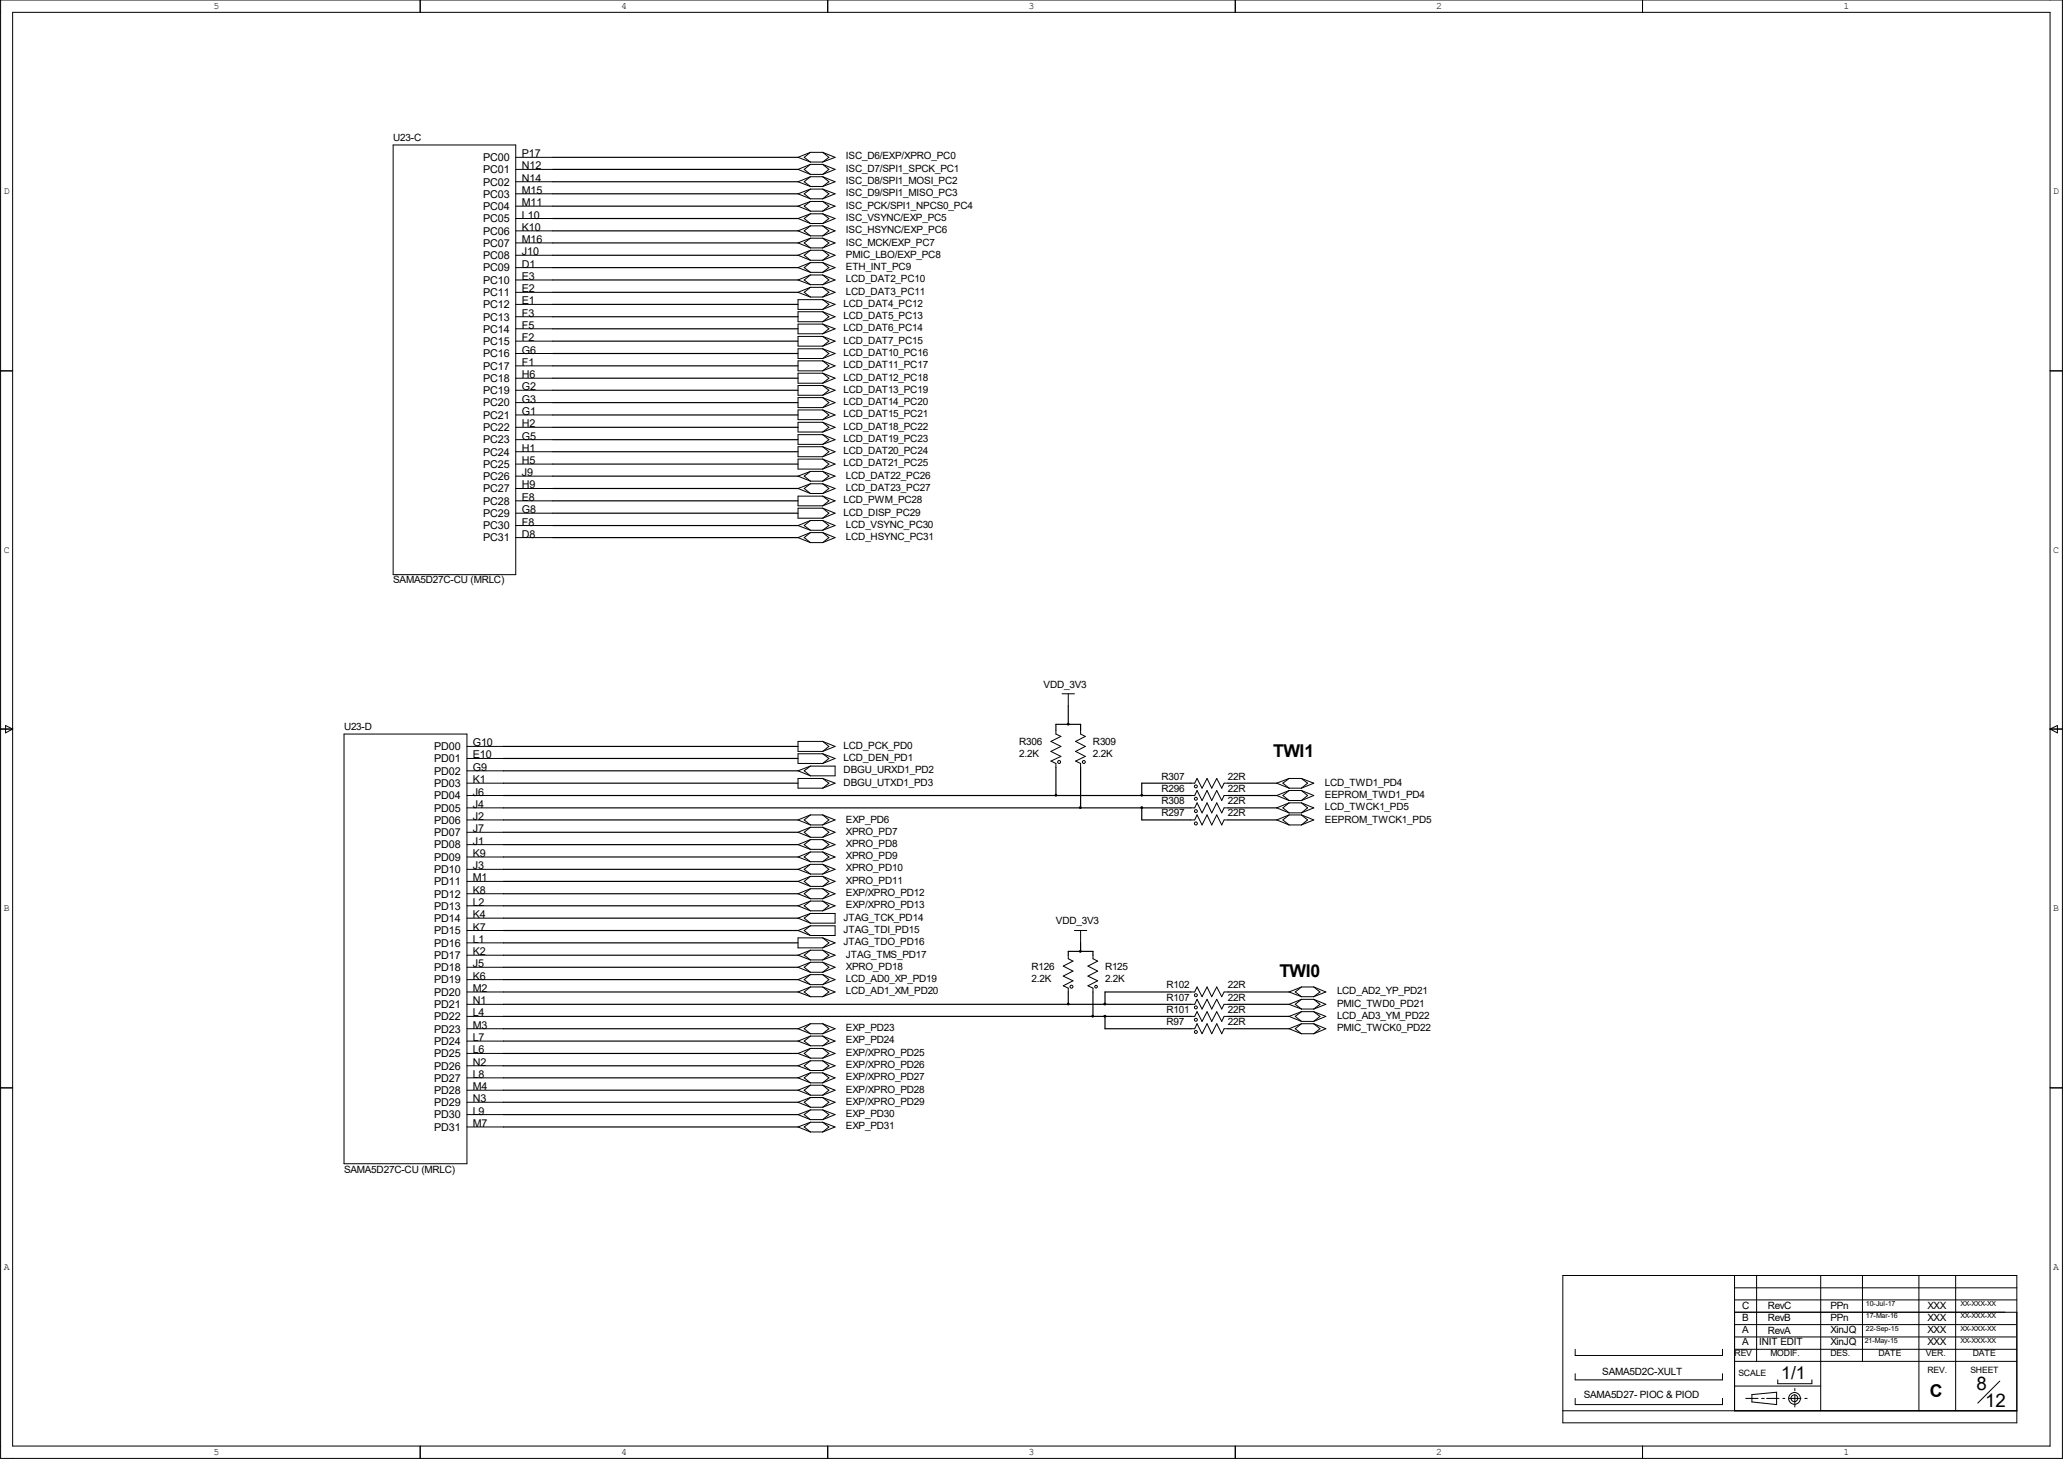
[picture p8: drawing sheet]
<svg xmlns="http://www.w3.org/2000/svg" width="297mm" height="210mm" viewBox="0 0 297 210" stroke-linecap="round" stroke-linejoin="round" font-family="sans-serif">
<g fill="none" stroke="#000" stroke-width=".14">
<path d="M.1 0h296.8v209.9h-296.8zM1.8 1.8h293.3v206.4h-293.3zM60.5 0v1.8M119.2 0v1.8M177.8 0v1.8M236.5 0v1.8M56.6 20.9h17.7v61.8h-17.7zM74.3 22.6h5.3M74.3 24.4h5.3M74.3 26.2h5.3M74.3 27.9h5.3M74.3 29.7h5.3"/>
<path d="M74.3 31.5h5.3M74.3 33.2h5.3M74.3 35h5.3M74.3 36.7h5.3M74.3 38.5h5.3M116.7 37.5h1.7M116.7 36h1.7M116.7 36l-1.8 .7 1.8 .8M116.7 36l-.9 .7 .9 .8M116.7 39.2h1.7M116.7 37.8h1.7M116.7 37.8l-1.8 .7 1.8 .7"/>
<path d="M116.7 37.8l-.9 .7 .9 .7M116.7 39.6h1.7M116.7 39.6l-1.8 .7 1.8 .7M116.7 39.6l-.9 .7 .9 .7M116.7 23.3h1.7M116.7 21.9h1.7M116.7 21.9l-1.8 .7 1.8 .7M116.7 21.9l-.9 .7 .9 .7M116.7 32.2h1.7M116.7 30.8h1.7M116.7 30.8l-1.8 .7 1.8 .7M116.7 30.8l-.9 .7 .9 .7"/>
<path d="M116.7 34h1.7M116.7 32.5h1.7M116.7 32.5l-1.8 .7 1.8 .8M116.7 32.5l-.9 .7 .9 .8M116.7 35.7h1.7M116.7 34.3h1.7M116.7 34.3l-1.8 .7 1.8 .7M116.7 34.3l-.9 .7 .9 .7M116.7 25.1h1.7M116.7 23.7h1.7M116.7 23.7l-1.8 .7 1.8 .7M116.7 23.7l-.9 .7 .9 .7"/>
<path d="M116.7 26.8h1.7M116.7 25.4h1.7M116.7 25.4l-1.8 .8 1.8 .6M116.7 25.4l-.9 .8 .9 .6M116.7 28.6h1.7M116.7 27.2h1.7M116.7 27.2l-1.8 .7 1.8 .7M116.7 27.2l-.9 .7 .9 .7M116.7 30.4h1.7M116.7 29h1.7M116.7 29l-1.8 .7 1.8 .7M116.7 29l-.9 .7 .9 .7"/>
<path d="M118.4 36l1.8 .7-1.8 .8M118.4 36l.9 .7-.9 .8M118.4 37.8l1.8 .7-1.8 .7M118.4 37.8l.9 .7-.9 .7M118.4 39.6l1.8 .7-1.8 .7M118.4 39.6l.9 .7-.9 .7M118.4 21.9l1.8 .7-1.8 .7M118.4 21.9l.9 .7-.9 .7M118.4 30.8l1.8 .7-1.8 .7M118.4 30.8l.9 .7-.9 .7M118.4 32.5l1.8 .7-1.8 .8M118.4 32.5l.9 .7-.9 .8"/>
<path d="M118.4 34.3l1.8 .7-1.8 .7M118.4 34.3l.9 .7-.9 .7M118.4 23.7l1.8 .7-1.8 .7M118.4 23.7l.9 .7-.9 .7M118.4 25.4l1.8 .8-1.8 .6M118.4 25.4l.9 .8-.9 .6M118.4 27.2l1.8 .7-1.8 .7M118.4 27.2l.9 .7-.9 .7M118.4 29l1.8 .7-1.8 .7M118.4 29l.9 .7-.9 .7M.1 53.4h1.7M74.3 40.3h5.3"/>
<path d="M74.3 42.1h5.3M74.3 43.8h5.3M74.3 45.6h5.3M74.3 47.3h5.3M74.3 49.1h5.3M74.3 50.9h5.3M74.3 52.7h5.3M74.3 54.4h5.3M74.3 56.2h5.3M74.3 58h5.3M74.3 59.7h5.3M116.7 41h1.7"/>
<path d="M116.7 42.8h1.7M116.7 41.4h1.7M116.7 41.4l-1.8 .7 1.8 .7M116.7 41.4l-.9 .7 .9 .7M118.4 51.9h-3.5v1.5h3.5M118.4 43.1l1.8 .7-1.8 .7M118.4 43.1h-3.5v1.4h3.5M118.4 44.9h-3.5v1.4h3.5M118.4 46.7h-3.5v1.3h3.5M118.4 48.4h-3.5v1.4h3.5M118.4 50.2h-3.5v1.4h3.5M118.4 53.7h-3.5v1.5h3.5"/>
<path d="M118.4 55.5h-3.5v1.4h3.5M118.4 57.2h-3.5v1.5h3.5M118.4 59h-3.5v1.4h3.5M118.4 43.1l.9 .7-.9 .7M118.4 44.9l1.8 .7-1.8 .7M118.4 44.9l.9 .7-.9 .7M118.4 46.7l1.8 .6-1.8 .7M118.4 46.7l.9 .6-.9 .7M118.4 48.4l1.8 .7-1.8 .7M118.4 48.4l.9 .7-.9 .7M118.4 50.2l1.8 .7-1.8 .7M118.4 50.2l.9 .7-.9 .7"/>
<path d="M118.4 51.9l1.8 .8-1.8 .7M118.4 51.9l.9 .8-.9 .7M118.4 53.7l1.8 .7-1.8 .8M118.4 53.7l.9 .7-.9 .8M118.4 55.5l1.8 .7-1.8 .7M118.4 55.5l.9 .7-.9 .7M118.4 57.2l1.8 .8-1.8 .7M118.4 57.2l.9 .8-.9 .7M118.4 59l1.8 .7-1.8 .7M118.4 59l.9 .7-.9 .7M118.4 41.4l1.8 .7-1.8 .7M118.4 41.4l.9 .7-.9 .7"/>
<path d="M295.1 53.4h1.8M74.3 61.5h5.3M74.3 63.3h5.3M74.3 65h5.3M74.3 66.8h5.3M74.3 68.5h5.3M74.3 70.3h5.3M74.3 72.1h5.3M74.3 73.9h5.3M74.3 75.6h5.3M74.3 77.4h5.3M116.7 69.3h1.7"/>
<path d="M116.7 67.9h1.7M116.7 67.9l-1.8 .6 1.8 .8M116.7 67.9l-.9 .6 .9 .8M116.7 71h1.7M116.7 69.6h1.7M116.7 69.6l-1.8 .7 1.8 .7M116.7 69.6l-.9 .7 .9 .7M116.7 76.3h1.7M116.7 74.9h1.7M116.7 74.9l-1.8 .7 1.8 .7M116.7 74.9l-.9 .7 .9 .7M116.7 78.1h1.7"/>
<path d="M116.7 76.7h1.7M116.7 76.7l-1.8 .7 1.8 .7M116.7 76.7l-.9 .7 .9 .7M118.4 60.8h-3.5v1.4h3.5M118.4 62.6h-3.5v1.4h3.5M118.4 64.3h-3.5v1.4h3.5M118.4 66.1h-3.5v1.4h3.5M118.4 71.4h-3.5v1.4h3.5M118.4 73.2h-3.5v1.4h3.5M118.4 60.8l1.8 .7-1.8 .7M118.4 60.8l.9 .7-.9 .7M118.4 62.6l1.8 .7-1.8 .7"/>
<path d="M118.4 62.6l.9 .7-.9 .7M118.4 64.3l1.8 .7-1.8 .7M118.4 64.3l.9 .7-.9 .7M118.4 66.1l1.8 .7-1.8 .7M118.4 66.1l.9 .7-.9 .7M118.4 73.2l1.8 .7-1.8 .7M118.4 73.2l.9 .7-.9 .7M118.4 67.9l1.8 .6-1.8 .8M118.4 67.9l.9 .6-.9 .8M118.4 69.6l1.8 .7-1.8 .7M118.4 69.6l.9 .7-.9 .7M118.4 74.9l1.8 .7-1.8 .7"/>
<path d="M118.4 74.9l.9 .7-.9 .7M118.4 76.7l1.8 .7-1.8 .7M118.4 76.7l.9 .7-.9 .7M118.4 71.4l1.8 .7-1.8 .7M118.4 71.4l.9 .7-.9 .7M152.9 99.9h1.8M153.8 99.9v1.7M.1 104.9h1.7M.8 104.4l1 .5-1 .6zM49.5 105.7h17.7v61.8h-17.7zM67.2 112.7h5.3M67.2 118h5.3"/>
<path d="M67.2 116.3h5.3M67.2 107.4h5.3M67.2 109.2h5.3M67.2 111h5.3M67.2 114.5h5.3M67.2 119.8h5.3M116.7 110.3h3.5v1.4h-3.5M116.7 110.3l-1.8 .7 1.8 .7M116.7 110.3l-.9 .7 .9 .7M116.7 118.7h1.7M116.7 117.3h1.7M116.7 117.3l-1.8 .7 1.8 .7"/>
<path d="M116.7 117.3l-.9 .7 .9 .7M116.7 119.1h1.7M116.7 119.1l-1.8 .7 1.8 .7M116.7 119.1l-.9 .7 .9 .7M118.4 106.7h-3.5v1.5h3.5M118.4 108.5h-3.5v1.4h3.5M118.4 112.1h-3.5v1.4h3.5M118.4 106.7l1.8 .7-1.8 .8M118.4 106.7l.9 .7-.9 .8M118.4 108.5l1.8 .7-1.8 .7M118.4 108.5l.9 .7-.9 .7M118.4 112.1l1.8 .6-1.8 .8"/>
<path d="M118.4 112.1l.9 .6-.9 .8M118.4 117.3l1.8 .7-1.8 .7M118.4 117.3l.9 .7-.9 .7M118.4 119.1l1.8 .7-1.8 .7M118.4 119.1l.9 .7-.9 .7M152 105.1v.6l.7 .3-1.4 .7 1.4 .7-1.4 .8 1.4 .7-1.4 .7 .7 .3v.5M155.6 105.1v.6l.7 .3-1.4 .7 1.4 .7-1.4 .8 1.4 .7-1.4 .7 .7 .3v.5M171.4 112.7h.6l.3-.6 .8 1.4 .7-1.4 .7 1.4 .7-1.4 .7 1.4 .3-.8h.6M171.4 118h.6l.3-.7 .8 1.4 .7-1.4 .7 1.4 .7-1.4 .7 1.4 .3-.7h.6M171.4 116.3h.6l.3-.7 .8 1.4 .7-1.4 .7 1.4 .7-1.4 .7 1.4 .3-.7h.6M171.4 114.5h.6l.3-.7 .8 1.4 .7-1.4 .7 1.4 .7-1.4 .7 1.4 .3-.7h.6M185.6 113.5h1.8"/>
<path d="M185.6 112.1h1.8M185.6 118.7h1.8M185.6 117.3h1.8M185.6 112.1l-1.8 .6 1.8 .8M185.6 112.1l-.9 .6 .9 .8M185.6 115.2h1.8M185.6 113.8h1.8M185.6 113.8l-1.8 .7 1.8 .7M185.6 113.8l-.9 .7 .9 .7M185.6 117h1.8M185.6 115.6h1.8M185.6 115.6l-1.8 .7 1.8 .7"/>
<path d="M185.6 115.6l-.9 .7 .9 .7M185.6 117.3l-1.8 .7 1.8 .7M185.6 117.3l-.9 .7 .9 .7M187.4 112.1l1.7 .6-1.7 .8M187.4 112.1l.9 .6-.9 .8M187.4 113.8l1.7 .7-1.7 .7M187.4 113.8l.9 .7-.9 .7M187.4 115.6l1.7 .7-1.7 .7M187.4 115.6l.9 .7-.9 .7M187.4 117.3l1.7 .7-1.7 .7M187.4 117.3l.9 .7-.9 .7M295.1 104.9h1.8"/>
<path d="M295.1 104.9l1.1-.5v1.1zM67.2 121.6h5.3M67.2 123.4h5.3M67.2 125.1h5.3M67.2 126.9h5.3M67.2 128.7h5.3M67.2 130.4h5.3M67.2 132.2h5.3M67.2 133.9h5.3M67.2 135.7h5.3M67.2 137.5h5.3M67.2 139.2h5.3"/>
<path d="M116.7 131.5h3.5v1.4h-3.5M116.7 133.3h3.5v1.4h-3.5M116.7 122.3h1.7M116.7 120.9h1.7M116.7 120.9l-1.8 .7 1.8 .7M116.7 120.9l-.9 .7 .9 .7M116.7 127.6h1.7M116.7 126.2h1.7M116.7 126.2l-1.8 .7 1.8 .7M116.7 126.2l-.9 .7 .9 .7M116.7 125.8h1.7M116.7 124.4h1.7"/>
<path d="M116.7 124.4l-1.8 .7 1.8 .7M116.7 124.4l-.9 .7 .9 .7M116.7 124h1.7M116.7 122.6h1.7M116.7 122.6l-1.8 .8 1.8 .6M116.7 122.6l-.9 .8 .9 .6M116.7 120.5h1.7M116.7 129.4h1.7M116.7 127.9h1.7M116.7 127.9l-1.8 .8 1.8 .7M116.7 127.9l-.9 .8 .9 .7M116.7 131.1h1.7"/>
<path d="M116.7 129.7h1.7M116.7 129.7l-1.8 .7 1.8 .7M116.7 129.7l-.9 .7 .9 .7M116.7 131.5l-1.8 .7 1.8 .7M116.7 131.5l-.9 .7 .9 .7M116.7 133.3l-1.8 .6 1.8 .8M116.7 133.3l-.9 .6 .9 .8M116.7 138.2h1.7M116.7 136.8h1.7M116.7 136.8l-1.8 .7 1.8 .7M116.7 136.8l-.9 .7 .9 .7M116.7 140h1.7"/>
<path d="M116.7 138.5h1.7M116.7 138.5l-1.8 .7 1.8 .8M116.7 138.5l-.9 .7 .9 .8M118.4 135h-3.5v1.4h3.5M118.4 120.9l1.8 .7-1.8 .7M118.4 120.9l.9 .7-.9 .7M118.4 126.2l1.8 .7-1.8 .7M118.4 126.2l.9 .7-.9 .7M118.4 124.4l1.8 .7-1.8 .7M118.4 124.4l.9 .7-.9 .7M118.4 122.6l1.8 .8-1.8 .6M118.4 122.6l.9 .8-.9 .6"/>
<path d="M118.4 127.9l1.8 .8-1.8 .7M118.4 127.9l.9 .8-.9 .7M118.4 129.7l1.8 .7-1.8 .7M118.4 129.7l.9 .7-.9 .7M118.4 135l1.8 .7-1.8 .7M118.4 135l.9 .7-.9 .7M118.4 136.8l1.8 .7-1.8 .7M118.4 136.8l.9 .7-.9 .7M118.4 138.5l1.8 .7-1.8 .8M118.4 138.5l.9 .7-.9 .8M153.8 137.5v.5l.7 .3-1.4 .8 1.4 .7-1.4 .7 1.4 .7-1.4 .7 .7 .3v.6M154.7 133.9h1.8"/>
<path d="M155.6 133.9v1.8M157.4 137.5v.5l.6 .3-1.4 .8 1.4 .7-1.4 .7 1.4 .7-1.4 .7 .8 .3v.6M.1 156.6h1.7M67.2 148.1h5.3M67.2 144.6h5.3M67.2 146.3h5.3M67.2 141h5.3M67.2 142.8h5.3M67.2 149.9h5.3M67.2 151.6h5.3M67.2 153.4h5.3M67.2 155.2h5.3"/>
<path d="M67.2 156.9h5.3M67.2 158.7h5.3M116.7 148.8h1.7M116.7 147.4h1.7M116.7 147.4l-1.8 .7 1.8 .7M116.7 147.4l-.9 .7 .9 .7M116.7 141.7h1.7M116.7 140.3h1.7M116.7 140.3l-1.8 .7 1.8 .7M116.7 140.3l-.9 .7 .9 .7M116.7 143.5h1.7M116.7 142.1h1.7"/>
<path d="M116.7 142.1l-1.8 .7 1.8 .7M116.7 142.1l-.9 .7 .9 .7M116.7 150.5h1.7M116.7 149.1h1.7M116.7 149.1l-1.8 .8 1.8 .6M116.7 149.1l-.9 .8 .9 .6M116.7 152.3h1.7M116.7 150.9h1.7M116.7 150.9l-1.8 .7 1.8 .7M116.7 150.9l-.9 .7 .9 .7M116.7 155.9h1.7M116.7 154.4h1.7"/>
<path d="M116.7 154.4l-1.8 .8 1.8 .7M116.7 154.4l-.9 .8 .9 .7M116.7 157.6h1.7M116.7 156.2h1.7M116.7 156.2l-1.8 .7 1.8 .7M116.7 156.2l-.9 .7 .9 .7M116.7 154.1h1.7M116.7 152.7h1.7M116.7 152.7l-1.8 .7 1.8 .7M116.7 152.7l-.9 .7 .9 .7M116.7 159.4h1.7M116.7 158h1.7"/>
<path d="M116.7 158l-1.8 .7 1.8 .7M116.7 158l-.9 .7 .9 .7M116.7 159.8h1.7M116.7 159.8l-1.8 .6 1.8 .8M116.7 159.8l-.9 .6 .9 .8M118.4 147.4l1.8 .7-1.8 .7M118.4 147.4l.9 .7-.9 .7M118.4 140.3l1.8 .7-1.8 .7M118.4 140.3l.9 .7-.9 .7M118.4 142.1l1.8 .7-1.8 .7M118.4 142.1l.9 .7-.9 .7M118.4 149.1l1.8 .8-1.8 .6"/>
<path d="M118.4 149.1l.9 .8-.9 .6M118.4 150.9l1.8 .7-1.8 .7M118.4 150.9l.9 .7-.9 .7M118.4 154.4l1.8 .8-1.8 .7M118.4 154.4l.9 .8-.9 .7M118.4 156.2l1.8 .7-1.8 .7M118.4 156.2l.9 .7-.9 .7M118.4 152.7l1.8 .7-1.8 .7M118.4 152.7l.9 .7-.9 .7M118.4 158l1.8 .7-1.8 .7M118.4 158l.9 .7-.9 .7M118.4 159.8l1.8 .6-1.8 .8"/>
<path d="M118.4 159.8l.9 .6-.9 .8M171.4 148.1h.6l.3-.7 .8 1.4 .7-1.4 .7 1.4 .7-1.4 .7 1.4 .3-.7h.6M171.4 144.6h.6l.3-.8 .8 1.4 .7-1.4 .7 1.4 .7-1.4 .7 1.4 .3-.6h.6M171.4 146.3h.6l.3-.7 .8 1.4 .7-1.4 .7 1.4 .7-1.4 .7 1.4 .3-.7h.6M171.4 142.8h.6l.3-.7 .8 1.4 .7-1.4 .7 1.4 .7-1.4 .7 1.4 .3-.7h.6M187.4 148.8h1.7M187.4 147.4h1.7M187.4 143.5h1.7M187.4 142.1h1.7M187.4 142.1l-1.8 .7 1.8 .7M187.4 142.1l-.9 .7 .9 .7M187.4 145.2h1.7"/>
<path d="M187.4 143.8h1.7M187.4 143.8l-1.8 .8 1.8 .6M187.4 143.8l-.9 .8 .9 .6M187.4 147h1.7M187.4 145.6h1.7M187.4 145.6l-1.8 .7 1.8 .7M187.4 145.6l-.9 .7 .9 .7M187.4 147.4l-1.8 .7 1.8 .7M187.4 147.4l-.9 .7 .9 .7M189.1 142.1l1.8 .7-1.8 .7M189.1 142.1l.9 .7-.9 .7M189.1 143.8l1.8 .8-1.8 .6"/>
<path d="M189.1 143.8l.9 .8-.9 .6M189.1 145.6l1.8 .7-1.8 .7M189.1 145.6l.9 .7-.9 .7M189.1 147.4l1.8 .7-1.8 .7M189.1 147.4l.9 .7-.9 .7M295.1 156.6h1.8M67.2 160.4h5.3M67.2 162.2h5.3M116.7 161.2h1.7M116.7 162.9h1.7M116.7 161.5h1.7M116.7 161.5l-1.8 .7 1.8 .7"/>
<path d="M116.7 161.5l-.9 .7 .9 .7M118.4 161.5l1.8 .7-1.8 .7M118.4 161.5l.9 .7-.9 .7M225 183.6h65.4v21.2h-65.4zM226.8 194.2v.9h21.2v-.9M226.8 197.7v.9h21.2v-.9M249.7 185.4h40.7M249.7 192.4h40.5M249.7 190.7h40.5M249.7 188.9h40.7M249.7 187.1h40.7M249.7 196h40.7"/>
<path d="M249.7 183.6v19.5M249.7 199.5h12.4M249.7 194.2h40.7M252.9 183.6v12.4M255.9 198.6v.6h5v-.6M258.4 199.9v.3M262.1 183.6v19.5M268.1 183.6v12.4M276.3 183.6v19.5M281.6 183.6v19.5M287.9 198.8l-3.2 3.2M60.5 208.2v1.7"/>
<path d="M119.2 208.2v1.7M177.8 208.2v1.7M225 203.1h65.4M226.8 201.3v.9h21.2v-.9M236.5 208.2v1.7M251.3 201.3h1.8M252.2 200.7l3.6-.3v1.8l-3.6-.4zM253.6 201.3h.4M254.3 201.3h1.8M256.7 201.3h.3M257.5 201.3h1.8M258.4 200.7v1.8"/>
<path d="M259.8 201.3h.4"/>
<circle cx="152.5" cy="109.7" r=".21"/>
<circle cx="156" cy="109.7" r=".21"/>
<circle cx="172.2" cy="113.2" r=".21"/>
<circle cx="172.2" cy="116.8" r=".21"/>
<circle cx="172.2" cy="115" r=".21"/>
<circle cx="172.2" cy="118.5" r=".21"/>
<circle cx="154.3" cy="142" r=".21"/>
<circle cx="157.8" cy="142" r=".19"/>
<circle cx="172.2" cy="145" r=".21"/>
<circle cx="172.2" cy="146.8" r=".21"/>
<circle cx="172.2" cy="143.3" r=".21"/>
<circle cx="172.2" cy="148.5" r=".21"/>
<circle cx="258.3" cy="201.3" r=".49"/>
<circle cx="258.4" cy="201.3" r=".85"/>
</g>
<g fill="none" stroke="#000" stroke-width=".17">
<path d="M79.6 36.7h35.3M79.6 22.6h35.3M79.6 38.5h35.3M79.6 35h35.3M79.6 33.2h35.3M79.6 31.5h35.3M79.6 29.7h35.3M79.6 27.9h35.3M79.6 26.2h35.3M79.6 24.4h35.3M79.6 59.7h35.3M79.6 58h35.3"/>
<path d="M79.6 56.2h35.3M79.6 54.4h35.3M79.6 52.7h35.3M79.6 50.9h35.3M79.6 49.1h35.3M79.6 47.3h35.3M79.6 45.6h35.3M79.6 43.8h35.3M79.6 42.1h35.3M79.6 40.3h35.3M79.6 66.8h35.3M79.6 65h35.3"/>
<path d="M79.6 63.3h35.3M79.6 61.5h35.3M79.6 72.1h35.3M79.6 73.9h35.3M79.6 70.3h35.3M79.6 68.5h35.3M79.6 77.4h35.3M79.6 75.6h35.3M72.5 107.4h42.4M72.5 116.3h98.9M72.5 118h42.4M72.5 119.8h42.4"/>
<path d="M72.5 112.7h42.4M72.5 111h42.4M72.5 109.2h42.4M72.5 114.5h98.9M152 105.1v-.8h3.6v.8M152 110.4v4.1M153.8 101.6v2.7M155.6 110.4v5.9M164.4 116.3v1.7h7M171.4 112.7h-7v1.8M176.8 116.3h7M176.8 118h7"/>
<path d="M176.8 112.7h7M176.8 114.5h7M72.5 126.9h42.4M72.5 125.1h42.4M72.5 139.2h42.4M72.5 130.4h42.4M72.5 137.5h42.4M72.5 128.7h42.4M72.5 132.2h42.4M72.5 123.4h42.4M72.5 121.6h42.4M72.5 135.7h42.4"/>
<path d="M72.5 133.9h42.4M153.8 137.5v-.6h3.6v.6M155.6 135.7v1.2M72.5 146.3h98.9M72.5 156.9h42.4M72.5 155.2h42.4M72.5 144.6h98.9M72.5 148.1h42.4M72.5 153.4h42.4M72.5 142.8h42.4M72.5 141h42.4M72.5 149.9h42.4"/>
<path d="M72.5 158.7h42.4M72.5 151.6h42.4M153.8 142.8v1.8M157.4 142.8v3.5M159.1 146.3v1.8h12.3M171.4 142.8h-12.3v1.8M176.8 146.3h8.8M176.8 144.6h8.8M176.8 148.1h8.8M176.8 142.8h8.8M72.5 162.2h42.4M72.5 160.4h42.4"/>
</g>
<g fill="#000" stroke="#000" stroke-width=".14">
<path d="M159 146.2h.2v.2h-.2z" fill-rule="evenodd"/>
<path d="M159 144.4h.2v.2h-.2z" fill-rule="evenodd"/>
<circle cx="152" cy="114.5" r=".13"/>
<circle cx="153.8" cy="104.2" r=".13"/>
<circle cx="155.5" cy="116.2" r=".13"/>
<circle cx="164.4" cy="114.5" r=".13"/>
<circle cx="164.4" cy="116.2" r=".13"/>
<circle cx="155.5" cy="136.9" r=".13"/>
<circle cx="153.8" cy="144.5" r=".13"/>
<circle cx="157.3" cy="146.3" r=".13"/>
</g>
<g font-size="2.7">
<text x="284.6" y="200">8</text>
<text x="285.8" y="202.5">12</text>
</g>
<g font-size="2.5">
<text x="183.3" y="109">TWI1</text>
<text x="184.2" y="140.7">TWI0</text>
<text x="256.5" y="198.5">1/1</text>
<text x="277.8" y="201.1">C</text>
</g>
<g font-size="1.6">
<text x="69.6" y="23.2">PC00</text>
<text x="75.1" y="22.6">P17</text>
<text x="69.6" y="24.9">PC01</text>
<text x="69.6" y="26.7">PC02</text>
<text x="69.6" y="28.4">PC03</text>
<text x="75.1" y="24.4">N12</text>
<text x="75.1" y="26.2">N14</text>
<text x="75.1" y="27.9">M15</text>
<text x="75.1" y="29.7">M11</text>
<text x="69.6" y="30.2">PC04</text>
<text x="69.6" y="32">PC05</text>
<text x="69.6" y="33.8">PC06</text>
<text x="69.6" y="35.5">PC07</text>
<text x="75.1" y="31.5">L10</text>
<text x="75.1" y="33.2">K10</text>
<text x="75.1" y="35">M16</text>
<text x="69.6" y="37.3">PC08</text>
<text x="69.6" y="39.1">PC09</text>
<text x="69.6" y="40.9">PC10</text>
<text x="75.1" y="36.7">J10</text>
<text x="75.1" y="38.5">D1</text>
<text x="75.1" y="40.3">E3</text>
<text x="69.6" y="42.6">PC11</text>
<text x="69.6" y="44.4">PC12</text>
<text x="69.6" y="46.1">PC13</text>
<text x="69.6" y="47.9">PC14</text>
<text x="75.1" y="42.1">E2</text>
<text x="75.1" y="43.8">E1</text>
<text x="75.1" y="45.6">F3</text>
<text x="75.1" y="47.3">F5</text>
<text x="69.6" y="49.7">PC15</text>
<text x="69.6" y="51.4">PC16</text>
<text x="69.6" y="53.2">PC17</text>
<text x="75.1" y="49.1">F2</text>
<text x="75.1" y="50.9">G6</text>
<text x="75.1" y="52.7">F1</text>
<text x="69.6" y="55">PC18</text>
<text x="69.6" y="56.7">PC19</text>
<text x="69.6" y="58.5">PC20</text>
<text x="75.1" y="54.4">H6</text>
<text x="75.1" y="56.2">G2</text>
<text x="75.1" y="58">G3</text>
<text x="75.1" y="59.7">G1</text>
<text x="69.6" y="60.3">PC21</text>
<text x="69.6" y="62.1">PC22</text>
<text x="69.6" y="63.8">PC23</text>
<text x="69.6" y="65.6">PC24</text>
<text x="75.1" y="61.5">H2</text>
<text x="75.1" y="63.3">G5</text>
<text x="75.1" y="65">H1</text>
<text x="69.6" y="67.4">PC25</text>
<text x="69.6" y="69.1">PC26</text>
<text x="69.6" y="70.9">PC27</text>
<text x="75.1" y="66.8">H5</text>
<text x="75.1" y="68.5">J9</text>
<text x="75.1" y="70.3">H9</text>
<text x="69.6" y="72.6">PC28</text>
<text x="69.6" y="74.4">PC29</text>
<text x="69.6" y="76.2">PC30</text>
<text x="69.6" y="77.9">PC31</text>
<text x="75.1" y="72.1">E8</text>
<text x="75.1" y="73.9">G8</text>
<text x="75.1" y="75.6">F8</text>
<text x="75.1" y="77.4">D8</text>
<text x="62.5" y="108">PD00</text>
<text x="68.1" y="107.4">G10</text>
<text x="62.5" y="109.7">PD01</text>
<text x="62.5" y="111.5">PD02</text>
<text x="62.5" y="113.3">PD03</text>
<text x="68.1" y="109.2">E10</text>
<text x="68.1" y="111">G9</text>
<text x="68.1" y="112.7">K1</text>
<text x="62.5" y="115.1">PD04</text>
<text x="62.5" y="116.8">PD05</text>
<text x="62.5" y="118.6">PD06</text>
<text x="68.1" y="114.5">J6</text>
<text x="68.1" y="116.3">J4</text>
<text x="68.1" y="118">J2</text>
<text x="68.1" y="119.8">J7</text>
<text x="62.5" y="120.4">PD07</text>
<text x="62.5" y="122.1">PD08</text>
<text x="62.5" y="123.9">PD09</text>
<text x="62.5" y="125.7">PD10</text>
<text x="68.1" y="121.6">J1</text>
<text x="68.1" y="123.4">K9</text>
<text x="68.1" y="125.1">J3</text>
<text x="62.5" y="127.4">PD11</text>
<text x="62.5" y="129.2">PD12</text>
<text x="62.5" y="130.9">PD13</text>
<text x="68.1" y="126.9">M1</text>
<text x="68.1" y="128.7">K8</text>
<text x="68.1" y="130.4">L2</text>
<text x="62.5" y="132.7">PD14</text>
<text x="62.5" y="134.5">PD15</text>
<text x="62.5" y="136.3">PD16</text>
<text x="68.1" y="132.2">K4</text>
<text x="68.1" y="133.9">K7</text>
<text x="68.1" y="135.7">L1</text>
<text x="68.1" y="137.5">K2</text>
<text x="62.5" y="138">PD17</text>
<text x="62.5" y="139.8">PD18</text>
<text x="62.5" y="141.6">PD19</text>
<text x="62.5" y="143.3">PD20</text>
<text x="68.1" y="139.2">J5</text>
<text x="68.1" y="141">K6</text>
<text x="68.1" y="142.8">M2</text>
<text x="62.5" y="145.1">PD21</text>
<text x="62.5" y="146.9">PD22</text>
<text x="62.5" y="148.6">PD23</text>
<text x="68.1" y="144.6">N1</text>
<text x="68.1" y="146.3">L4</text>
<text x="68.1" y="148.1">M3</text>
<text x="68.1" y="149.9">L7</text>
<text x="62.5" y="150.4">PD24</text>
<text x="62.5" y="152.2">PD25</text>
<text x="62.5" y="154">PD26</text>
<text x="62.5" y="155.7">PD27</text>
<text x="68.1" y="151.6">L6</text>
<text x="68.1" y="153.4">N2</text>
<text x="68.1" y="155.2">L8</text>
<text x="62.5" y="157.5">PD28</text>
<text x="62.5" y="159.2">PD29</text>
<text x="62.5" y="161">PD30</text>
<text x="68.1" y="156.9">M4</text>
<text x="68.1" y="158.7">N3</text>
<text x="68.1" y="160.4">L9</text>
<text x="62.5" y="162.8">PD31</text>
<text x="68.1" y="162.2">M7</text>
</g>
<g font-size="1.4">
<text x="30.7" y="1.3">5</text>
<text x="89.4" y="1.3">4</text>
<text x="148.1" y="1.3">3</text>
<text x="206.8" y="1.3">2</text>
<text x="265.4" y="1.3">1</text>
<text x="56.6" y="20.3">U23-C</text>
<text x="121.8" y="22.9">ISC_D6/EXP/XPRO_PC0</text>
<text x=".6" y="28">D</text>
<text x="121.8" y="24.7">ISC_D7/SPI1_SPCK_PC1</text>
<text x="121.8" y="26.5">ISC_D8/SPI1_MOSI_PC2</text>
<text x="121.8" y="28.3">ISC_D9/SPI1_MISO_PC3</text>
<text x="295.6" y="28">D</text>
<text x="121.8" y="31.8">ISC_VSYNC/EXP_PC5</text>
<text x="121.8" y="33.6">ISC_HSYNC/EXP_PC6</text>
<text x="121.8" y="35.3">ISC_MCK/EXP_PC7</text>
<text x="121.8" y="30.1">ISC_PCK/SPI1_NPCS0_PC4</text>
<text x="121.8" y="37.1">PMIC_LBO/EXP_PC8</text>
<text x="121.8" y="38.9">ETH_INT_PC9</text>
<text x="121.8" y="40.6">LCD_DAT2_PC10</text>
<text x="121.5" y="44.2">LCD_DAT4_PC12</text>
<text x="121.5" y="45.9">LCD_DAT5_PC13</text>
<text x="121.5" y="47.7">LCD_DAT6_PC14</text>
<text x="121.8" y="42.4">LCD_DAT3_PC11</text>
<text x="121.5" y="49.5">LCD_DAT7_PC15</text>
<text x="121.5" y="51.3">LCD_DAT10_PC16</text>
<text x="121.5" y="53">LCD_DAT11_PC17</text>
<text x="121.5" y="54.8">LCD_DAT12_PC18</text>
<text x="121.5" y="56.6">LCD_DAT13_PC19</text>
<text x="121.5" y="58.3">LCD_DAT14_PC20</text>
<text x="121.5" y="60.1">LCD_DAT15_PC21</text>
<text x="121.5" y="61.8">LCD_DAT18_PC22</text>
<text x="121.5" y="63.6">LCD_DAT19_PC23</text>
<text x="121.5" y="65.4">LCD_DAT20_PC24</text>
<text x="121.5" y="67.1">LCD_DAT21_PC25</text>
<text x="121.8" y="68.9">LCD_DAT22_PC26</text>
<text x="121.8" y="70.7">LCD_DAT23_PC27</text>
<text x="121.5" y="74.2">LCD_DISP_PC29</text>
<text x="121.5" y="72.4">LCD_PWM_PC28</text>
<text x="121.8" y="76">LCD_VSYNC_PC30</text>
<text x="121.8" y="77.8">LCD_HSYNC_PC31</text>
<text x=".6" y="79.6">C</text>
<text x="56.6" y="83.9">SAMA5D27C-CU (MRLC)</text>
<text x="295.6" y="79.6">C</text>
<text x="150.2" y="99">VDD_3V3</text>
<text x="49.5" y="105.1">U23-D</text>
<text x="121.5" y="107.8">LCD_PCK_PD0</text>
<text x="146.7" y="107.3">R306</text>
<text x="157.4" y="107.3">R309</text>
<text x="121.5" y="111.3">DBGU_URXD1_PD2</text>
<text x="121.5" y="109.6">LCD_DEN_PD1</text>
<text x="121.5" y="113.1">DBGU_UTXD1_PD3</text>
<text x="146.7" y="109">2.2K</text>
<text x="157.4" y="109">2.2K</text>
<text x="167.2" y="112.2">R307</text>
<text x="167.2" y="114">R296</text>
<text x="176.8" y="112.2">22R</text>
<text x="176.8" y="114">22R</text>
<text x="190.8" y="113.1">LCD_TWD1_PD4</text>
<text x="121.8" y="118.4">EXP_PD6</text>
<text x="167.2" y="117.5">R297</text>
<text x="167.2" y="115.7">R308</text>
<text x="176.8" y="117.5">22R</text>
<text x="176.8" y="115.7">22R</text>
<text x="190.8" y="114.9">EEPROM_TWD1_PD4</text>
<text x="190.8" y="116.6">LCD_TWCK1_PD5</text>
<text x="190.8" y="118.4">EEPROM_TWCK1_PD5</text>
<text x="121.8" y="121.9">XPRO_PD8</text>
<text x="121.8" y="125.4">XPRO_PD10</text>
<text x="121.8" y="123.7">XPRO_PD9</text>
<text x="121.8" y="120.2">XPRO_PD7</text>
<text x=".6" y="131.2">B</text>
<text x="121.8" y="127.2">XPRO_PD11</text>
<text x="121.8" y="129">EXP/XPRO_PD12</text>
<text x="121.8" y="130.8">EXP/XPRO_PD13</text>
<text x="295.6" y="131.2">B</text>
<text x="121.5" y="132.5">JTAG_TCK_PD14</text>
<text x="121.5" y="134.3">JTAG_TDI_PD15</text>
<text x="121.5" y="136.1">JTAG_TDO_PD16</text>
<text x="121.8" y="137.8">JTAG_TMS_PD17</text>
<text x="152" y="133.1">VDD_3V3</text>
<text x="121.8" y="141.4">LCD_AD0_XP_PD19</text>
<text x="121.8" y="143.1">LCD_AD1_XM_PD20</text>
<text x="121.8" y="139.6">XPRO_PD18</text>
<text x="148.5" y="139.6">R126</text>
<text x="148.5" y="141.4">2.2K</text>
<text x="159.1" y="139.6">R125</text>
<text x="159.1" y="141.4">2.2K</text>
<text x="167.9" y="142.2">R102</text>
<text x="176.8" y="142.2">22R</text>
<text x="192.5" y="143.1">LCD_AD2_YP_PD21</text>
<text x="121.8" y="148.4">EXP_PD23</text>
<text x="167.9" y="147.5">R97</text>
<text x="167.9" y="144">R107</text>
<text x="167.9" y="145.8">R101</text>
<text x="176.8" y="147.5">22R</text>
<text x="176.8" y="144">22R</text>
<text x="176.8" y="145.8">22R</text>
<text x="192.5" y="144.9">PMIC_TWD0_PD21</text>
<text x="192.5" y="146.6">LCD_AD3_YM_PD22</text>
<text x="192.5" y="148.4">PMIC_TWCK0_PD22</text>
<text x="121.8" y="150.2">EXP_PD24</text>
<text x="121.8" y="152">EXP/XPRO_PD25</text>
<text x="121.8" y="155.5">EXP/XPRO_PD27</text>
<text x="121.8" y="153.8">EXP/XPRO_PD26</text>
<text x="121.8" y="157.3">EXP/XPRO_PD28</text>
<text x="121.8" y="159">EXP/XPRO_PD29</text>
<text x="121.8" y="160.8">EXP_PD30</text>
<text x="121.8" y="162.6">EXP_PD31</text>
<text x="49.5" y="168.8">SAMA5D27C-CU (MRLC)</text>
<text x=".6" y="182.8">A</text>
<text x="295.6" y="182.8">A</text>
<text x="250.8" y="190.2">B</text>
<text x="250.8" y="191.9">A</text>
<text x="250.8" y="188.4">C</text>
<text x="254.5" y="190.2">RevB</text>
<text x="254.5" y="188.4">RevC</text>
<text x="263.5" y="191.9">XinJQ</text>
<text x="263.5" y="188.4">PPn</text>
<text x="263.5" y="190.2">PPn</text>
<text x="277.5" y="188.4">XXX</text>
<text x="277.5" y="191.9">XXX</text>
<text x="277.5" y="190.2">XXX</text>
<text x="230.7" y="197.9">SAMA5D2C-XULT</text>
<text x="250.8" y="193.7">A</text>
<text x="253.3" y="193.7">INIT EDIT</text>
<text x="254.5" y="192.1">RevA</text>
<text x="263.5" y="193.7">XinJQ</text>
<text x="277.5" y="193.7">XXX</text>
<text x="228" y="201.3">SAMA5D27- PIOC &amp; PIOD</text>
<text x="30.7" y="209.5">5</text>
<text x="89.4" y="209.5">4</text>
<text x="148.1" y="209.5">3</text>
<text x="206.8" y="209.5">2</text>
<text x="265.4" y="209.5">1</text>
</g>
<g font-size="1.3">
<text x="249.7" y="195.2">REV</text>
<text x="254.9" y="195.2">MODIF.</text>
<text x="263.5" y="195.2">DES.</text>
<text x="270.4" y="195.2">DATE</text>
<text x="277.3" y="195.2">VER.</text>
<text x="277.5" y="197.6">REV.</text>
<text x="283.7" y="197.6">SHEET</text>
<text x="284" y="195.2">DATE</text>
<text x="250.3" y="198.1">SCALE</text>
</g>
<g font-size="1">
<text x="268.6" y="188">10-Jul-17</text>
<text x="268.6" y="191.6">22-Sep-15</text>
<text x="268.6" y="189.8">17-Mar-16</text>
<text x="282.2" y="188">XX-XXX-XX</text>
<text x="282.2" y="189.8">XX-XXX-XX</text>
<text x="282.2" y="191.6">XX-XXX-XX</text>
<text x="268.5" y="193.3">21-May-15</text>
<text x="282.2" y="193.3">XX-XXX-XX</text>
</g>
</svg>
